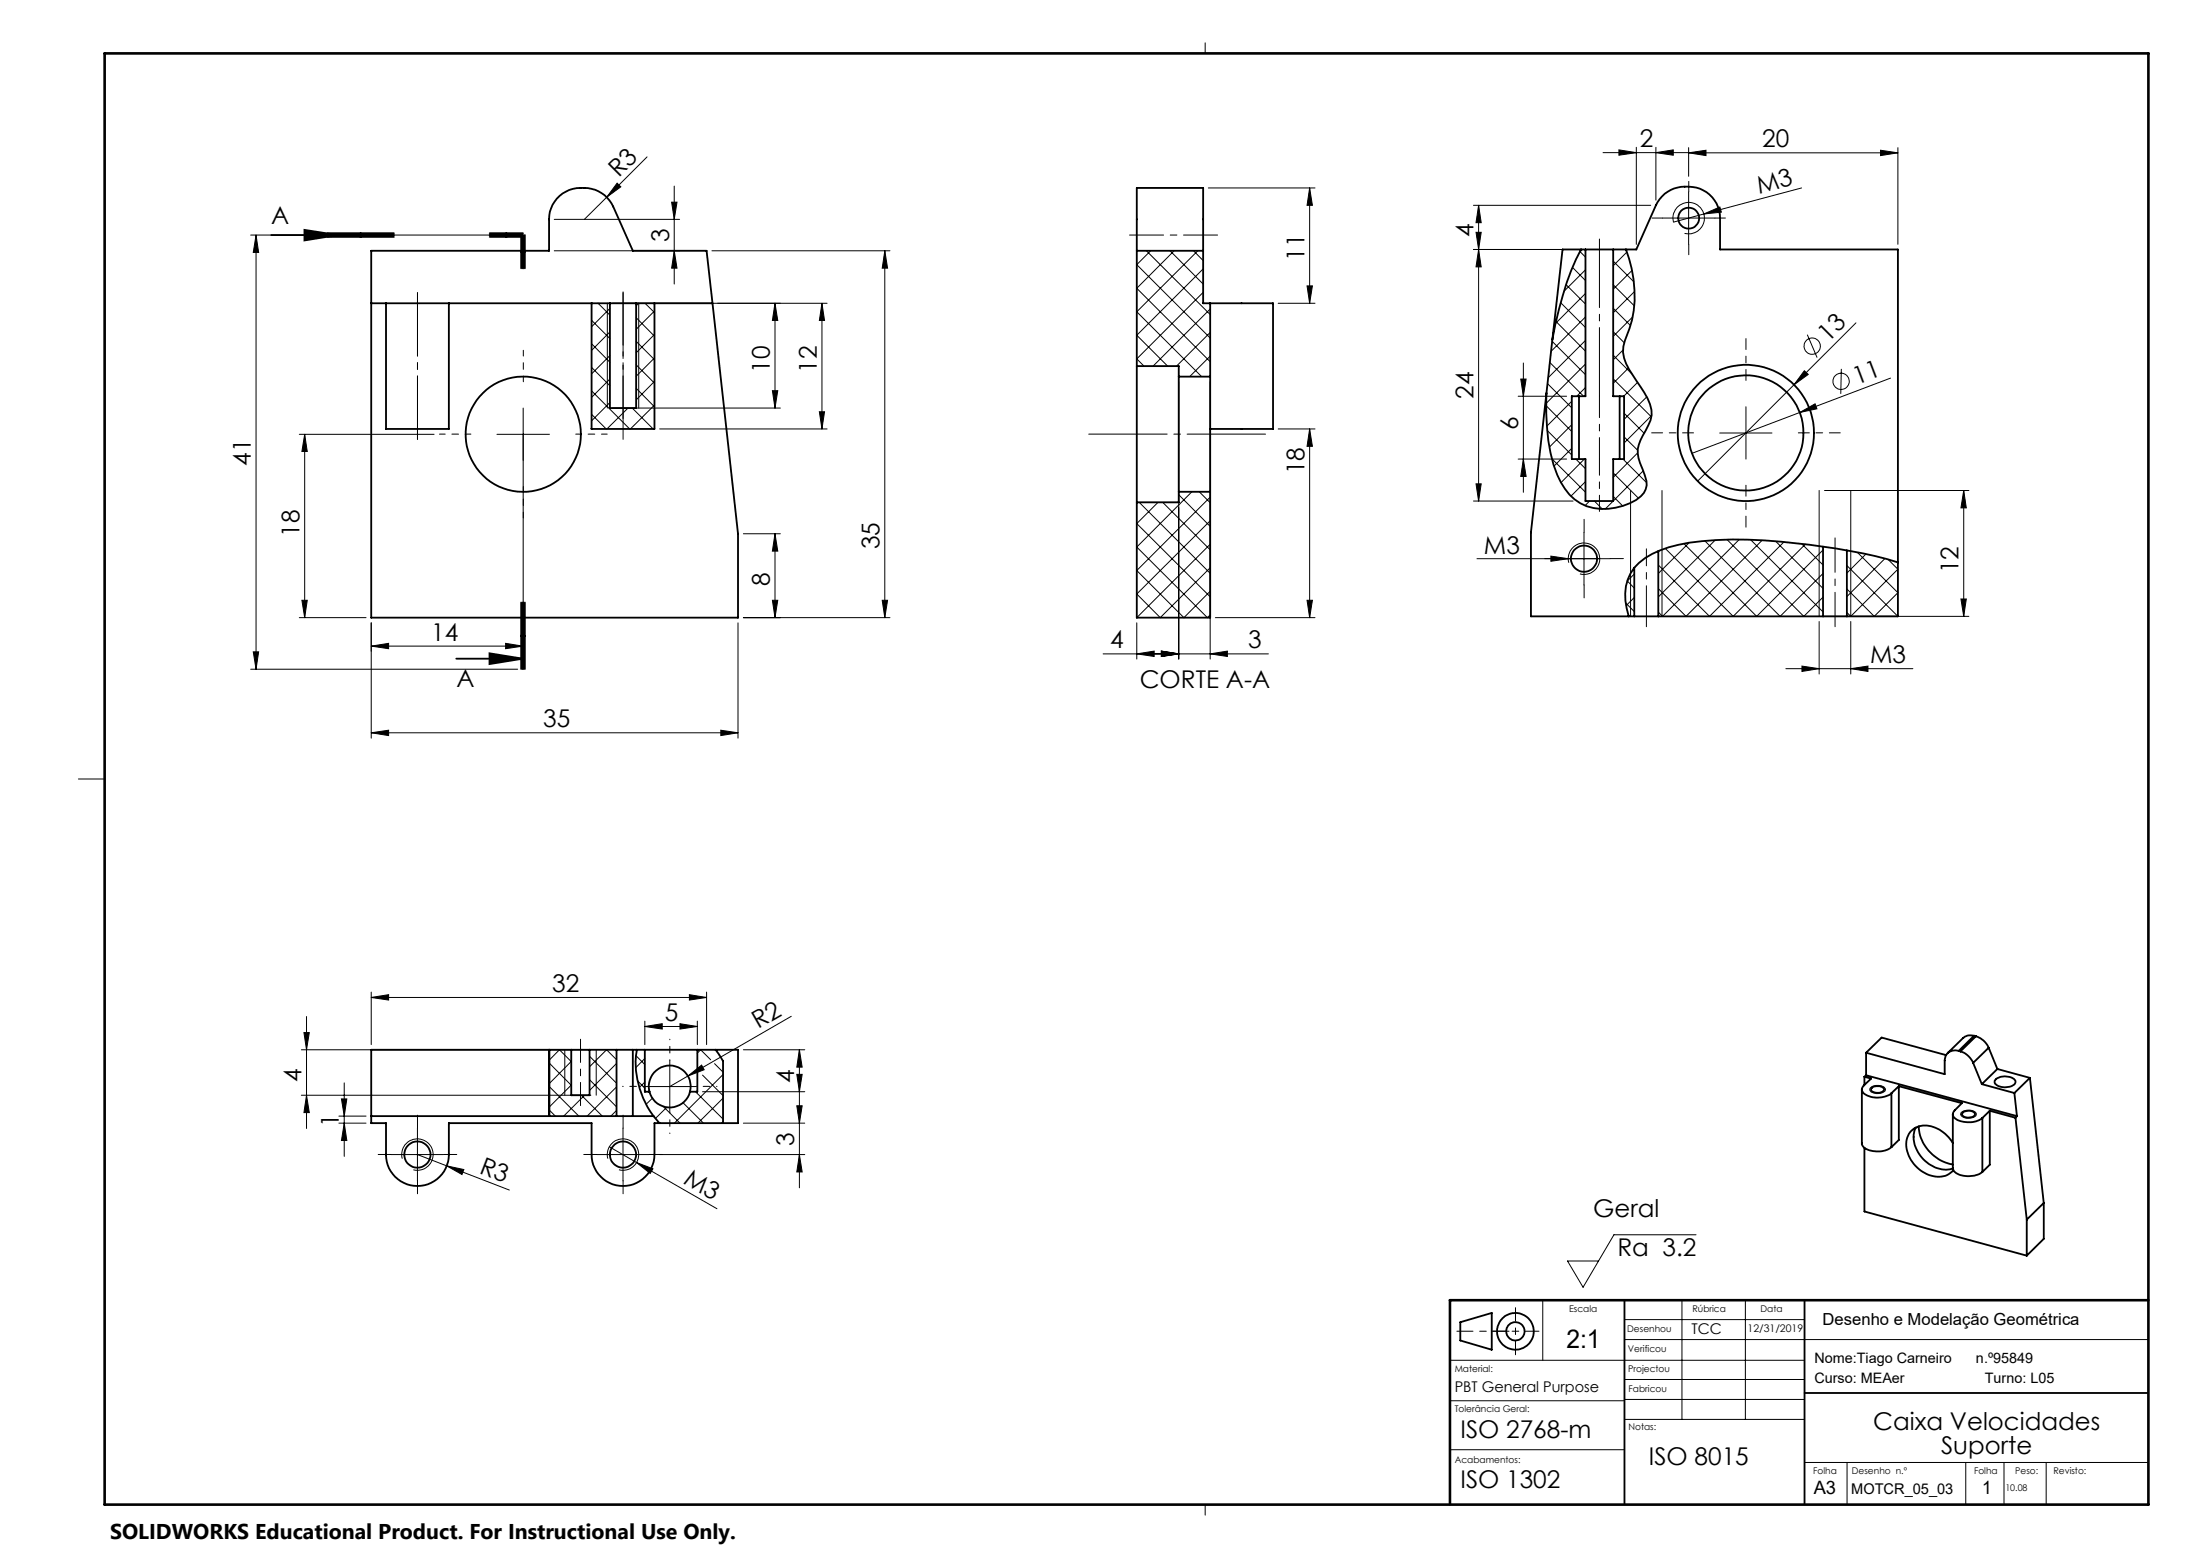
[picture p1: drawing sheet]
<svg xmlns="http://www.w3.org/2000/svg" width="420mm" height="297mm" viewBox="0 0 420 297" stroke-linecap="round" stroke-linejoin="round" font-family="sans-serif">
<g fill="none" stroke="#000" stroke-width=".19">
<path d="M230 8.2v2M115.8 37.6l-4.3 4.3M117.8 35l.7 .7-2.7 1.9zM123.5 29.9l-7.7 7.7M128.2 38.6h1l-.5 3.3zM128.7 35.5v18.7M230.6 35.9h20.3M249.9 35.9l.5 3.3h-1zM249.9 35.9v22M281.2 39.2h33.8M282.2 39.2v56.4M282.2 39.2l.4 3.3h-.9z"/>
<path d="M305.9 29.1l56.3 .1M308.9 28.6l3.3 .5-3.3 .5zM312.2 28.1v18.5M316 29.1l3.3-.5v1zM316 28.1v10.1M322.2 29.2l3.3-.5v1zM322.2 28.2v5.5M322.2 36.7v9.9M343.8 35.9l-24.5 6.5a3 3 0 0 1 2.7-3.7 3 3 0 0 1 3.2 3.2 3 3 0 0 1-3.7 2.7M358.8 28.7l3.4 .5-3.4 .5zM362.2 28.2v18.4M47.8 44.9h51"/>
<path d="M48.9 44.9l.5 3.3h-1.1zM48.9 44.9v82.8M105.8 47.9h23.9M105.8 41.9h23.9M112.9 57.9h.1M114.1 57.9l2.3 2.2M115.9 57.9v20M116.4 58.9l-3.5 3.5M121.8 57.9l-.4 .5M121.9 57.9v20M123.1 57.9l1.8 1.8M124.9 59.4l-3.5 3.5"/>
<path d="M128.7 47.9l.5 3.3h-1zM135.9 47.9h33.9M147.9 57.9v20M147.9 57.9l.5 3.3h-1zM156.8 57.9v24M156.8 57.9l.5 3.3h-.9zM157.8 57.9h-40.9M168.8 47.9v70M168.8 47.9l.6 3.3h-1.1zM218.8 47.9l12.1 12.1M219.6 47.9l-2.7 2.6 14 14M223.3 47.9l6.3 6.3"/>
<path d="M224 47.9l-7.1 7.1 14 14M227.8 47.9l1.8 1.8M228.6 47.9l-11.7 11.6 12.4 12.4M229.6 51.3l-12.7 12.7 5.9 5.9M229.6 55.8l-12.7 12.7 1.4 1.4M230.9 59l-10.9 10.9M243.9 57.9h7M249.4 54.6h1l-.5 3.3zM281.2 47.6h30M281.7 44.3h.9l-.4 3.3zM282.2 47.6l.4 3.3h-.9zM297.8 57.8l4.7 4.7"/>
<path d="M298.8 54.3l3.7 3.7M300.1 51l2.4 2.5M301.5 48l1 1.1M301.9 47.6l-.5 .6M302.5 51.5l-4.1 4.1M302.5 56l-5.6 5.7M307.8 58.8l3.3 3.3M307.8 54.4l4.1 4M307.8 49.8l4 4M310.1 47.6l.3 .3M310.4 48.1l-2.6 2.6M311.4 51.6l-3.6 3.6"/>
<path d="M311.9 55.6l-4.1 4.1M317.3 41.6h9.9M325.1 40.8l3.1-1.3 .3 1zM99.8 77.9v45M112.9 79.1l2.8 2.8M112.9 74.6l7.3 7.3M112.9 70.1l3.5 3.5M112.9 65.6l3.5 3.5M112.9 61.1l3.5 3.5M116.4 63.4l-3.5 3.5M116.4 67.9l-3.5 3.5M116.4 72.4l-3.5 3.4"/>
<path d="M116.4 76.8l-3.5 3.5M116.9 77.9h32M119.8 77.9l-4 4M120.6 77.9l4 4M121.4 74.1l3.5 3.5M121.4 69.6l3.5 3.5M121.4 65.2l3.5 3.4M121.4 60.6l3.5 3.6M124.9 63.8l-3.5 3.5M124.9 68.3l-3.5 3.5M124.9 72.8l-3.5 3.5M124.9 77.3l-4.6 4.6"/>
<path d="M147.4 74.6h1l-.5 3.3zM156.4 78.6h.9l-.5 3.3zM224.9 72.9v52.9M230.9 72.9v52.9M230.9 63.5l-6.4 6.4M230.9 68l-3.9 3.9M289.7 75.6h9.2M290.2 72.4h1l-.5 3.2zM290.7 69.3v24.7M295.1 77.5l4.8 4.9M295.3 73.2l4.6 4.7M295.8 69.2l6.4 6.4"/>
<path d="M296.2 65.2l6.3 6.3M296.9 61.4l5.6 5.6M299.9 76.6l-4.7 4.7M302.5 60.5l-6.5 6.6M302.5 65l-7.1 7.1M302.5 69.5l-7.4 7.5M302.5 74l-1.6 1.6M307.8 72.3l7.3 7.3M307.8 67.8l3.6 3.6M307.8 63.3l2.1 2.1M309.7 66.8l-1.9 1.9M309.9 78.9l3.8 3.8"/>
<path d="M310.7 70.3l-2.9 2.9M311.6 60.5l-3.8 3.7M312.5 73l-2.7 2.6M314.3 75.7l-4.4 4.3M315.2 79.3l-5.3 5.3M333.2 77.6v10M343.4 78.7l3-1.6 .3 .9zM343.4 78.7l-20.5 7.8M344.3 70.8l.8 .7-2.8 1.9zM344.9 63.9l1.8 4.4M351.4 70.4l-.1 4.8M354.2 61.6l-30.2 30.2"/>
<path d="M360.8 72.2l-17.4 6.5M57.1 82.9h25.7M58.1 82.9v35M58.1 82.9l.5 3.3h-1zM94.8 82.9h10M124.9 81.8l-.1 .1M125.9 81.9h31.9M217.4 95.9l13.5 13.5M221 95.9l-4.1 4 14 14M221.9 95.9l9 9M224.9 94.4l6 6.1M227.4 93.9l-10.5 10.5 13.5 13.5 .5-.5"/>
<path d="M228.8 93.9l2.1 2.1M230.9 94.9l-14 14 9 9 5-5M230.9 99.4l-14 14 4.5 4.5 9.5-9.5M243.9 81.9h7M249.9 81.9v36M249.9 81.9l.5 3.3h-1zM281.2 95.6h19M281.7 92.4h.9l-.4 3.2zM289.7 87.6h9.2M290.7 87.6l.5 3.3h-1zM295.2 82.2l4.7 4.7M296.1 87.6l6.4 6.3"/>
<path d="M299.9 81.1l-4.2 4.2M299.9 85.6l-3.4 3.4M300.7 87.6l1.8 1.9M302.3 87.6l-4.4 4.5M302.5 91.9l-2.7 2.8M303.3 95.6l-.8 .9M304.2 95.6l1.6 1.6M307.8 94.8l1.9 1.8M307.8 90.3l4.9 4.8M309.7 87.6l4.5 4.5M309.9 83.4l2.6 2.5M311.1 93.6v24"/>
<path d="M312.5 86.5l-4.7 4.6M313.5 89.9l-7.2 7.3M317.1 93.6v24M328.2 82.7h9.9M347.1 93.6v24M348.2 93.6h27.5M353.2 93.6v24M374.7 93.6l.5 3.3h-1zM374.7 93.6v24M57.1 117.9h12.7M57.6 114.6h1l-.5 3.3zM70.8 118.9v22"/>
<path d="M140.8 118.9v22M141.9 117.9h27.9M141.9 101.9h7M147.4 114.6h1l-.5 3.3zM147.9 101.9l.5 3.3h-1zM147.9 101.9v16M168.3 114.6h1.1l-.6 3.3zM216.9 118.9v6.9M230.9 103.9l-14 14M231.9 117.9h19M249.4 114.6h1l-.5 3.3zM295.9 106.1l3.4 .5-3.4 .5z"/>
<path d="M299.4 107.4a2.99 2.99 0 0 1 2.6-3.7 2.99 2.99 0 0 1 3.2 3.2 2.99 2.99 0 0 1-3.7 2.6M302.3 101.6v10.1M307.3 106.6h-25.5M310.2 115.1l1.7 1.6M310.5 110.9l1.4 1.4M311.9 109.6l-1.4 1.3M311.9 114l-1.6 1.6M321.3 103.8l13.9 13.8 12.7-12.6M322.3 103.6l-5.9 5.9M325.3 103.2l14.4 14.4 8.2-8.1M327.3 103.1l-10.9 10.8M329.6 103l14.6 14.6 3.7-3.6"/>
<path d="M331.9 103l-14.6 14.6-.9-.8M334.1 103l13.8 13.8M336.2 103.1l-14.5 14.5-5.3-5.2M338.8 103.3l9.1 9M340.4 103.4l-14.2 14.2-9.8-9.8M343.8 103.8l4.1 4M344.5 103.9l-13.8 13.7-12.9-12.9M347.1 118.6v10.1M348.2 117.6h27.5M352.4 116.9l.8 .7M352.4 107.9l9.8 9.7M353.2 118.6v10.1"/>
<path d="M354.4 105.4l7.8 7.7-4.6 4.5-5.2-5.2M356.1 105.8l-3.7 3.6M359.7 106.6l-7.3 7.3M360.3 106.7l1.9 2-9 8.9M374.2 114.3h1l-.5 3.3zM47.8 127.7h51M48.3 124.4h1.1l-.5 3.3zM70.8 123.3l3.4-.5v1zM70.8 139.9l3.4-.5v1zM70.8 123.3h29M70.8 139.9h70M96.5 122.8l3.3 .5-3.3 .5z"/>
<path d="M137.5 139.4l3.3 .5-3.3 .5zM210.5 124.8h31.5M216.9 124.8l3.3-.5v1zM221.6 124.3l3.3 .5-3.3 .5zM230.9 124.8l3.3-.5v1zM340.8 127.6h24.2M343.9 127.1l3.2 .5-3.2 .6zM353.2 127.6l3.2-.5v1.1zM15 148.7h5M58 197.1h1l-.5 3.3zM58.5 194v21.4M70.8 190.4l3.4-.5v1z"/>
<path d="M70.8 189.4v10M70.8 190.4h64M123 195.9l3.4-.5v1zM123 194.9v4.5M123 195.9h10.1M129.8 195.4l3.3 .5-3.3 .5zM131.6 189.9l3.2 .5-3.2 .5zM133.1 194.9v4.5M134.8 189.4v10M151 194l-23.2 13.4M57.5 200.4h55.2M57.5 209.1h55.2"/>
<path d="M58.5 209.1l.5 3.3h-1zM64.7 214.4h5.1M64.7 213h5.1M65.2 209.8h1l-.5 3.2zM65.7 206.7v14M65.7 214.4l.5 3.3h-1zM79.7 215.4v10M104.8 202.3l2-1.9 2.2 2.2M104.8 211.9l1.2 1.1M104.8 207.4l5.7 5.6M104.8 202.9l4.2 4.2M107.8 200.4v8.7"/>
<path d="M109 202.6l-4.2 4.2M109 207.1l-4.2 4.2M110.9 209.1l4 3.9M111.5 209.1l-3.9 3.9M112.5 206.1l5.2 5.2M112.5 201.6l5.2 5.2M113.8 200.4v8.7M116.3 218.9l5.2 3M117.7 202.3l-2-1.9-3.2 3.2M117.7 203l-5.2 5.1M117.7 207.5l-5.7 5.5M117.7 211.9l-1.1 1.1"/>
<path d="M118.9 215.4v10M121.4 201.5l1.6 1.7M121.7 206.3l1.3 1.4M122.8 207.4h10M123 202l-1.7 1.8M123 206.5l-1 1.1M123.8 208.4l.2 .2M124.5 209.6l-1.2 1.2M126.5 211.2l3.3 3.2M127.2 211.3l-2.1 2.2M127.8 202.4v10M130.3 210.5l3.9 3.9"/>
<path d="M131.3 205.4l2.6-2.1 .5 .9zM132.7 208.4l5.3 5.2M133.1 201l.6-.6 1.9 1.9M134.1 208.4h19.5M134.1 205.2l3.9 3.9M136.3 203l1.7 1.6M137.2 201.3v.1M138 205.1l-9.3 9.3M138 209.6l-4.8 4.8M138 214.1l-.3 .3M141.9 214.4h11.7M141.9 200.4h11.7"/>
<path d="M152 205.1h1.1l-.6 3.3zM152 211.1h1.1l-.6 3.3zM152.5 200.4l.6 3.3h-1.1zM152.5 200.4v26.3M356.9 207.6a2.11 2.11 0 0 1 2.9 .2 1.09 1.09 0 0 1-1.4 .9l-1.2-.2a.53 .53 0 0 1-.3-.9zM374.3 212.3a2.16 2.16 0 0 1 2.8 .2v.2a1.35 1.35 0 0 1-1.7 .7l-.6-.1-.5-.3a.45 .45 0 0 1 0-.7zM74.6 220.4h10M76.8 221.2a2.99 2.99 0 0 1 2.6-3.8 2.99 2.99 0 0 1 3.2 3.2 2.99 2.99 0 0 1-3.7 2.7M79.7 220.4l17.5 6.8M85.2 222.5l3.3 .7-.3 1zM113.9 220.4h10M116 221.2a2.99 2.99 0 0 1 2.6-3.8 2.99 2.99 0 0 1 3.3 3.2 2.99 2.99 0 0 1-3.8 2.7"/>
<path d="M121.5 221.9l3.1 1.2-.5 .9zM121.5 221.9l15.3 8.8M125.9 220.4h27.7M152.5 220.4l.6 3.3h-1.1zM323.6 235.7h-15.6l-5.9 10-3-5h5.9M276.7 259.6h67.6M294.4 248.2v11.4M310 251.9h34.3M310 255.7h100M321 248.2v22.7M333.1 248.2v22.7M276.7 276.7h33.3"/>
<path d="M276.7 267.4h33.3M310 270.9h34.3M310 263.3h34.3M310 267.1h34.3M344.3 279.1h65.5M352.5 279.1v8M375.1 279.1v8M382.4 279.1v8M390.5 279.1v8M230 287.2v2"/>
<circle cx="345.8" cy="66.1" r="1.56"/>
<circle cx="351.3" cy="72.8" r="1.55"/>
</g>
<g fill="none" stroke="#000" stroke-width=".35">
<path d="M51.8 44.9h12.7M58.1 43.9l6.4 1-6.4 1zM62.5 44.9h12.7M62.5 45.2h12.7M62.5 44.5h12.7M70.8 47.9h34v-6a6.2 6.2 0 0 1 7.4-6 6.2 6.2 0 0 1 4.8 3.5l3.8 8.5h14l6 54v16h-70zM70.8 57.9h2.9M73.7 57.9v24h12v-24M73.7 57.9h12M85.7 57.9h30.7M93.4 44.9h6.4v6.3M93.4 45.2h6.4"/>
<path d="M93.4 44.5h6.4M99.4 44.9v6.3M100.1 44.9v6.3M112.9 57.9v24M116.4 57.9h5M116.4 57.9v20h5v-20M121.4 57.9h14.6M124.9 57.9v24h-12M216.9 47.9h12.7M230.9 57.9v14M301.7 47.6a56.2 56.2 0 0 0-5.5 17.2M302.5 47.6h5.3"/>
<path d="M302.5 47.6h-4.3l-2 17.2M302.5 47.6v28h-2.6v12h2.6v8h5.3v-8h2.1v-12h-2.1v-28M307.8 47.6h4.4l3.8-8.4a6.4 6.4 0 0 1 7.7-3.4 6 6 0 0 1 4.5 5.8v6h34v70h-9.8M310.3 47.6a22 22 0 0 1-.2 17.4 5.8 5.8 0 0 0 .8 5.5l1.4 2.2a16.1 16.1 0 0 1 2.8 5.5 5.9 5.9 0 0 1-1.1 4 6.4 6.4 0 0 0-1.1 6.2 12 12 0 0 1 1.3 4.2 3.7 3.7 0 0 1-2 2.9 11.1 11.1 0 0 1-10.6 .6 12.3 12.3 0 0 1-5.2-7.4 44.3 44.3 0 0 1-1.3-13.7M216.9 69.9v26M216.9 69.9v-34h12.7v22h13.3v24h-12M216.9 69.9h8v2M224.9 71.9v22M224.9 71.9h6M230.9 71.9v22M296.2 64.8l-4.1 36.8v16h19.8M301.3 75.6v12"/>
<path d="M309.1 75.6v12M112.9 81.9h.1M112.9 81.8v.1M224.9 93.9v2h-8M224.9 93.9h6M230.9 93.9v24h-14v-22M99.4 115v6.4zM99.8 115v12.7M100.1 115v12.7M311.9 117.6h4.5M311.9 108.4v9.2M316.4 117.6h31.5"/>
<path d="M316.4 105.2v12.4M347.9 117.6h4.5M347.9 104.3v13.3M352.4 105.1v12.5M362.2 107.3a116.7 116.7 0 0 0-34.6-4.2 30.2 30.2 0 0 0-12.3 2.6 8.6 8.6 0 0 0-4.9 10.4l.4 1.5M87.1 125.7h12.7M93.4 124.7l6.4 1-6.4 1zM99.4 121.4v6.3M376.7 197.7a2.12 2.12 0 0 0-2.1 .4l-2.9 2.9M376.7 197.7l-2.9 2.9M376.7 197.7l.3 .1M377 197.8a3.9 3.9 0 0 1 2.5 2.2"/>
<path d="M377 197.8l-2.9 2.9M379.5 200l-3 2.9M379.5 200l1.6 4M70.8 213h34M104.8 200.4h.1M104.8 213h.1M104.8 200.4h-34v14h2.9v6a6 6 0 0 0 6 6 6 6 0 0 0 6-6v-6h27.2v6a6 6 0 0 0 6 6 6 6 0 0 0 6-6v-6h15.9v-14h-28.3M104.8 200.4v12.6M104.8 200.4h4.2M104.8 213h19.9M109 200.4h3.5M109 200.4v8.7h3.5v-8.7"/>
<path d="M117.7 200.4v12.6M120.8 200.4v12.6M121.5 200.4a16.8 16.8 0 0 0 3.2 12.6M123 200.4v8h.9M123.9 208.4a4 4 0 0 0 3.9 3 4 4 0 0 0 3.9-3M123.9 208.4a4 4 0 0 1 3.9-5 4 4 0 0 1 3.9 5M124.7 213l1.1 1.4M133.1 200.4v8h-1.4M136.6 200.4l1.4 2.1v11.9M355.3 208v10.2a2.27 2.27 0 0 0 2.4 1.5 4.3 4.3 0 0 0 3.2-.7M355.8 205.5l1.2 .4-1.4 1.3a1.05 1.05 0 0 0-.3 1.1 1.05 1.05 0 0 0 .9 .8 4.8 4.8 0 0 0 4.7-.4M355.8 219.1v12.1l31 8.5"/>
<path d="M355.8 205.5v1.6M356.1 205.2l28.8 7.8M356.1 200.9v4.3M356.1 205.2l-.3 .3M356.1 200.9l3-2.9 12.3 3.4M357.2 207.6a1.75 1.75 0 0 1 2.4 .3 1.55 1.55 0 0 1-2.6 .1zM360.9 208.7v10.3M362.3 207.3l12.1 3.3-1.4 1.3a1.06 1.06 0 0 0-.3 1.1 1.06 1.06 0 0 0 .8 .8 4.8 4.8 0 0 0 4.8-.4M362.3 207.3l-1.4 1.4M362.3 207.3v10.3l-1.4 1.4M365.6 215.2a5.6 5.6 0 0 0 2.2 6.7 5.5 5.5 0 0 0 4.8 1.2M366.1 215a7.9 7.9 0 0 0 6.5 7.3"/>
<path d="M372.6 212.7v10.3a2.26 2.26 0 0 0 2.4 1.5 4.3 4.3 0 0 0 3.3-.8M372.6 218.2a6.2 6.2 0 0 0-6.4-3.2 3.7 3.7 0 0 0-2.1 5.2 6.3 6.3 0 0 0 7.1 4.2l.7-.3 .8-.8M373.8 200.6a1.97 1.97 0 0 0-2.7 1.9v2.5l-15-4.1M373.8 200.6l.3 .1M374.1 200.7a3.9 3.9 0 0 1 2.4 2.2M374.7 212.3l.1-.1a1.6 1.6 0 0 1 2.1 .5 1.44 1.44 0 0 1-2 .5 .49 .49 0 0 1-.5-.4 .49 .49 0 0 1 .3-.5zM376.5 202.9l1.7 4M378.2 206.9l6.2 1.7M378.3 213.4v10.3M379.7 212l4.9 1.4M379.7 212l-1.4 1.4M379.7 212v10.3l-1.4 1.4"/>
<path d="M380.7 206.2a2.87 2.87 0 0 1 3.8 0 .88 .88 0 0 1-.7 1.2 2.82 2.82 0 0 1-3.2-.7zM381.1 204l6.3 1.7M381.1 204l-2.9 2.9M384.4 208.6l.5 4.4M384.6 213.4l2.2 19.4M384.9 213l-.3 .4M387.4 205.7l2.6 23.9M387.4 205.7l-3 2.9M386.8 232.8v6.9M390 229.6l-3.2 3.2M390 229.6v6.9l-3.2 3.2M278.7 252.4l6-1.8v7l-6-1.7z"/>
<path d="M310 248.2v38.9M344.3 248.2v38.9M344.3 265.9h65.5"/>
<circle cx="322.3" cy="41.6" r="2"/>
<circle cx="99.8" cy="82.9" r="11"/>
<circle cx="333.1" cy="82.7" r="11"/>
<circle cx="333.1" cy="82.6" r="13"/>
<circle cx="302.3" cy="106.6" r="2.49"/>
<circle cx="79.6" cy="220.4" r="2.49"/>
<circle cx="118.9" cy="220.4" r="2.49"/>
<circle cx="289.2" cy="254.1" r="1.75"/>
<circle cx="289.2" cy="254.1" r="3.5"/>
</g>
<path d="M305.2 87.6v-12" fill="none" stroke="#000" stroke-width=".19" stroke-dasharray="15.2 1.3 1.3 1.3" stroke-dashoffset="11.1"/>
<path d="M215.5 44.9h16.8M350.2 102.7v16.9" fill="none" stroke="#000" stroke-width=".19" stroke-dasharray="15.2 1.3 1.3 1.3" stroke-dashoffset="8.7"/>
<path d="M314.2 119.6v-14.8" fill="none" stroke="#000" stroke-width=".19" stroke-dasharray="15.2 1.3 1.3 1.3" stroke-dashoffset="7.4"/>
<path d="M305.2 75.6v-30" fill="none" stroke="#000" stroke-width=".19" stroke-dasharray="15.2 1.3 1.3 1.3" stroke-dashoffset="2.1"/>
<path d="M305.2 97.6v-10" fill="none" stroke="#000" stroke-width=".19" stroke-dasharray="15.2 1.3 1.3 1.3" stroke-dashoffset="12.1"/>
<path d="M79.7 55.9v28M118.9 55.9v28" fill="none" stroke="#000" stroke-width=".19" stroke-dasharray="15.2 1.3 1.3 1.3" stroke-dashoffset="3.1"/>
<path d="M118.9 79.9v-24.2" fill="none" stroke="#000" stroke-width=".19" stroke-dasharray="15.2 1.3 1.3 1.3" stroke-dashoffset="5.1"/>
<path d="M110.8 211v-12.6" fill="none" stroke="#000" stroke-width=".19" stroke-dasharray="15.2 1.3 1.3 1.3" stroke-dashoffset="10.8"/>
<path d="M207.8 82.9h33.7" fill="none" stroke="#000" stroke-width=".19" stroke-dasharray="15.2 1.3 1.3 1.3" stroke-dashoffset=".3"/>
<path d="M62.5 44.9h12.7M99.8 127.7v-12.7" fill="none" stroke="#000" stroke-width=".35" stroke-dasharray="6.3 1.3 1.3 1.3" stroke-dashoffset="1.9"/>
<path d="M93.4 44.9h6.4M99.8 51.2v-6.3" fill="none" stroke="#000" stroke-width=".35" stroke-dasharray="6.3 1.3 1.3 1.3" stroke-dashoffset="3.2"/>
<path d="M284.7 254.1h9M289.2 249.6v9" fill="none" stroke="#000" stroke-width=".19" stroke-dasharray="6.3 1.3 1.3 1.3" stroke-dashoffset="3.8"/>
<path d="M288 254.1h-10" fill="none" stroke="#000" stroke-width=".19" stroke-dasharray="6.3 1.3 1.3 1.3" stroke-dashoffset="3.3"/>
<path d="M20 10.2h390v277h-390zM410 248.2h-133.3v38.9" fill="none" stroke="#000" stroke-width=".5"/>
<g fill="none" stroke="#000" stroke-width=".19" stroke-dasharray="15.2 1.3 1.3 1.3">
<path d="M322.3 36.6v-2M317.3 41.6h-2M322.3 46.6v2M327.3 41.6h2M297.3 106.6h-2.5M302.3 101.6v-2.5M302.3 111.6v2.5M307.3 106.6h2.5M79.7 215.4v-2.5M118.9 215.4v-2.5M74.7 220.4h-2.5M79.7 225.4v2.5"/>
<path d="M84.7 220.4h2.5M113.9 220.4h-2.5M118.9 225.4v2.5M123.9 220.4h2.5"/>
</g>
<path d="M333.2 72.6v-8M323.2 82.6h-8M333.2 92.6v8M343.2 82.6h8" fill="none" stroke="#000" stroke-width=".19" stroke-dasharray="15.2 1.3 1.3 1.3" stroke-dashoffset="13.1"/>
<path d="M99.9 72.9v-6M89.9 82.9h-6M99.9 92.9v6M109.9 82.9h6" fill="none" stroke="#000" stroke-width=".19" stroke-dasharray="15.2 1.3 1.3 1.3" stroke-dashoffset="14.1"/>
<path d="M122.8 207.4h-4M127.8 202.4v-4M127.8 212.4v4M132.8 207.4h4" fill="none" stroke="#000" stroke-width=".19" stroke-dasharray="15.2 1.3 1.3 1.3" stroke-dashoffset="15.1"/>
<g fill="#000">
<path d="M117.8 35l.7 .7-2.7 1.9zM325.1 40.8l3.1-1.3 .3 1zM344.3 70.8l.8 .7-2.8 1.9zM343.4 78.7l3-1.6 .3 .9zM295.9 106.1l3.4 .5-3.4 .5zM131.3 205.4l2.6-2.1 .5 .9zM85.2 222.5l3.3 .7-.3 1zM121.5 221.9l3.1 1.2-.5 .9z"/>
<path d="M308.9 28.6l3.3 .5-3.3 .5zM316 29.1l3.3-.5v1zM322.2 29.2l3.3-.5v1zM358.8 28.7l3.4 .5-3.4 .5zM70.8 190.4l3.4-.5v1zM131.6 189.9l3.2 .5-3.2 .5zM123 195.9l3.4-.5v1zM129.8 195.4l3.3 .5-3.3 .5z"/>
<path d="M48.9 44.9l.5 3.3h-1.1zM48.3 124.4h1.1l-.5 3.3z"/>
<path d="M147.9 57.9l.5 3.3h-1zM147.4 74.6h1l-.5 3.3zM282.2 39.2l.4 3.3h-.9zM281.7 44.3h.9l-.4 3.3zM290.2 72.4h1l-.5 3.2zM290.7 87.6l.5 3.3h-1zM58 197.1h1l-.5 3.3zM58.5 209.1l.5 3.3h-1zM152 211.1h1.1l-.6 3.3zM152.5 220.4l.6 3.3h-1.1zM65.2 209.8h1l-.5 3.2zM65.7 214.4l.5 3.3h-1z"/>
<path d="M156.4 78.6h.9l-.5 3.3zM156.8 57.9l.5 3.3h-.9zM249.4 54.6h1l-.5 3.3zM249.9 35.9l.5 3.3h-1z"/>
<path d="M168.3 114.6h1.1l-.6 3.3zM168.8 47.9l.6 3.3h-1.1zM147.4 114.6h1l-.5 3.3zM147.9 101.9l.5 3.3h-1zM57.6 114.6h1l-.5 3.3zM58.1 82.9l.5 3.3h-1zM128.7 47.9l.5 3.3h-1zM128.2 38.6h1l-.5 3.3zM281.7 92.4h.9l-.4 3.2zM282.2 47.6l.4 3.3h-.9zM374.2 114.3h1l-.5 3.3zM374.7 93.6l.5 3.3h-1zM152 205.1h1.1l-.6 3.3zM152.5 200.4l.6 3.3h-1.1zM249.4 114.6h1l-.5 3.3zM249.9 81.9l.5 3.3h-1z"/>
<path d="M70.8 123.3l3.4-.5v1zM96.5 122.8l3.3 .5-3.3 .5z"/>
<path d="M70.8 139.9l3.4-.5v1zM137.5 139.4l3.3 .5-3.3 .5z"/>
<path d="M93.4 124.7l6.4 1-6.4 1zM58.1 43.9l6.4 1-6.4 1z"/>
<path d="M353.2 127.6l3.2-.5v1.1zM343.9 127.1l3.2 .5-3.2 .6zM221.6 124.3l3.3 .5-3.3 .5zM216.9 124.8l3.3-.5v1zM230.9 124.8l3.3-.5v1zM221.6 124.3l3.3 .5-3.3 .5z"/>
</g>
<text font-size="4.9" x="298.9" y="257.4">2:1</text>
<g font-size="4.7">
<text x="312.9" y="28.1">2</text>
<text x="336.3" y="28.1">20</text>
<text x="118.1" y="34" transform="rotate(-45 118.1 34)">R3</text>
<text x="335.7" y="37" transform="rotate(-15 335.7 37)">M3</text>
<text x="51.8" y="42.8">A</text>
<text x="127.7" y="46.1" transform="rotate(-90 127.7 46.1)">3</text>
<text x="281.2" y="45.2" transform="rotate(-90 281.2 45.2)">4</text>
<text x="248.9" y="49.8" transform="rotate(-90 248.9 49.8)">11</text>
<text x="348.9" y="65.5" transform="rotate(-45 348.9 65.5)">13</text>
<text x="146.9" y="71.1" transform="rotate(-90 146.9 71.1)">10</text>
<text x="155.8" y="71.1" transform="rotate(-90 155.8 71.1)">12</text>
<text x="281.2" y="76.1" transform="rotate(-90 281.2 76.1)">24</text>
<text x="354.3" y="73.5" transform="rotate(-21 354.3 73.5)">11</text>
<text x="289.7" y="82.1" transform="rotate(-90 289.7 82.1)">6</text>
<text x="47.8" y="88.9" transform="rotate(-90 47.8 88.9)">41</text>
<text x="248.9" y="90.6" transform="rotate(-90 248.9 90.6)">18</text>
<text x="57.1" y="102.4" transform="rotate(-90 57.1 102.4)">18</text>
<text x="167.8" y="104.8" transform="rotate(-90 167.8 104.8)">35</text>
<text x="283.2" y="105.6">M3</text>
<text x="146.9" y="111.8" transform="rotate(-90 146.9 111.8)">8</text>
<text x="373.7" y="109.4" transform="rotate(-90 373.7 109.4)">12</text>
<text x="82.3" y="122.3">14</text>
<text x="211.8" y="123.8">4</text>
<text x="238.2" y="123.8">3</text>
<text x="87.1" y="131">A</text>
<text x="217.5" y="131.3">CORTE A-A</text>
<text x="356.9" y="126.6">M3</text>
<text x="103.7" y="138.9">35</text>
<text x="105.4" y="189.3">32</text>
<text x="126.9" y="194.9">5</text>
<text x="144.7" y="196.5" transform="rotate(-30 144.7 196.5)">R2</text>
<text x="57.5" y="206.6" transform="rotate(-90 57.5 206.6)">4</text>
<text x="151.6" y="206.7" transform="rotate(-90 151.6 206.7)">4</text>
<text x="64.7" y="215.2" transform="rotate(-90 64.7 215.2)">1</text>
<text x="151.6" y="218.8" transform="rotate(-90 151.6 218.8)">3</text>
<text x="91.3" y="223.8" transform="rotate(21 91.3 223.8)">R3</text>
<text x="130.2" y="225.8" transform="rotate(30 130.2 225.8)">M3</text>
<text x="304" y="232.2">Geral</text>
<text x="308.6" y="239.7">Ra 3.2</text>
<text x="278.7" y="274.4">ISO 2768-m</text>
<text x="357.5" y="272.9">Caixa Velocidades</text>
<text x="314.7" y="279.6">ISO 8015</text>
<text x="370.4" y="277.5">Suporte</text>
<text x="278.7" y="283.9">ISO 1302</text>
</g>
<text font-size="4.1" x="21" y="293.7">SOLIDWORKS Educational Product. For Instructional Use Only.</text>
<g font-size="3.5">
<text x="346.1" y="285.2">A3</text>
<text x="378.2" y="285.2">1</text>
</g>
<text font-size="3.2" x="347.8" y="252.9">Desenho e Modelação Geométrica</text>
<g font-size="2.8">
<text x="322.8" y="254.7">TCC</text>
<text x="277.6" y="265.7">PBT General Purpose</text>
<text x="353.3" y="285.2">MOTCR_05_03</text>
</g>
<g font-size="2.7">
<text x="346.2" y="264">Curso: MEAer</text>
<text x="346.2" y="260.2">Nome:Tiago Carneiro</text>
<text x="377.1" y="260.2">n.º95849</text>
<text x="378.7" y="264">Turno: L05</text>
</g>
<text font-size="2" x="333.5" y="254.3">12/31/2019</text>
<g font-size="1.8">
<text x="299.4" y="250.5">Escala</text>
<text x="322.9" y="250.4">Rúbrica</text>
<text x="335.9" y="250.4">Data</text>
<text x="310.5" y="254.3">Desenhou</text>
<text x="277.6" y="261.8">Material:</text>
<text x="310.7" y="258.1">Verificou</text>
<text x="310.7" y="261.8">Projectou</text>
<text x="277.6" y="269.6">Tolerância Geral:</text>
<text x="310.8" y="265.6">Fabricou</text>
<text x="310.8" y="272.9">Notas:</text>
<text x="277.6" y="279.3">Acabamentos:</text>
<text x="346" y="281.4">Folha</text>
<text x="353.4" y="281.4">Desenho n.º</text>
<text x="376.7" y="281.4">Folha</text>
<text x="384.6" y="281.4">Peso:</text>
<text x="391.8" y="281.4">Revisto:</text>
<text x="382.7" y="284.7">10.08</text>
</g>
</svg>
